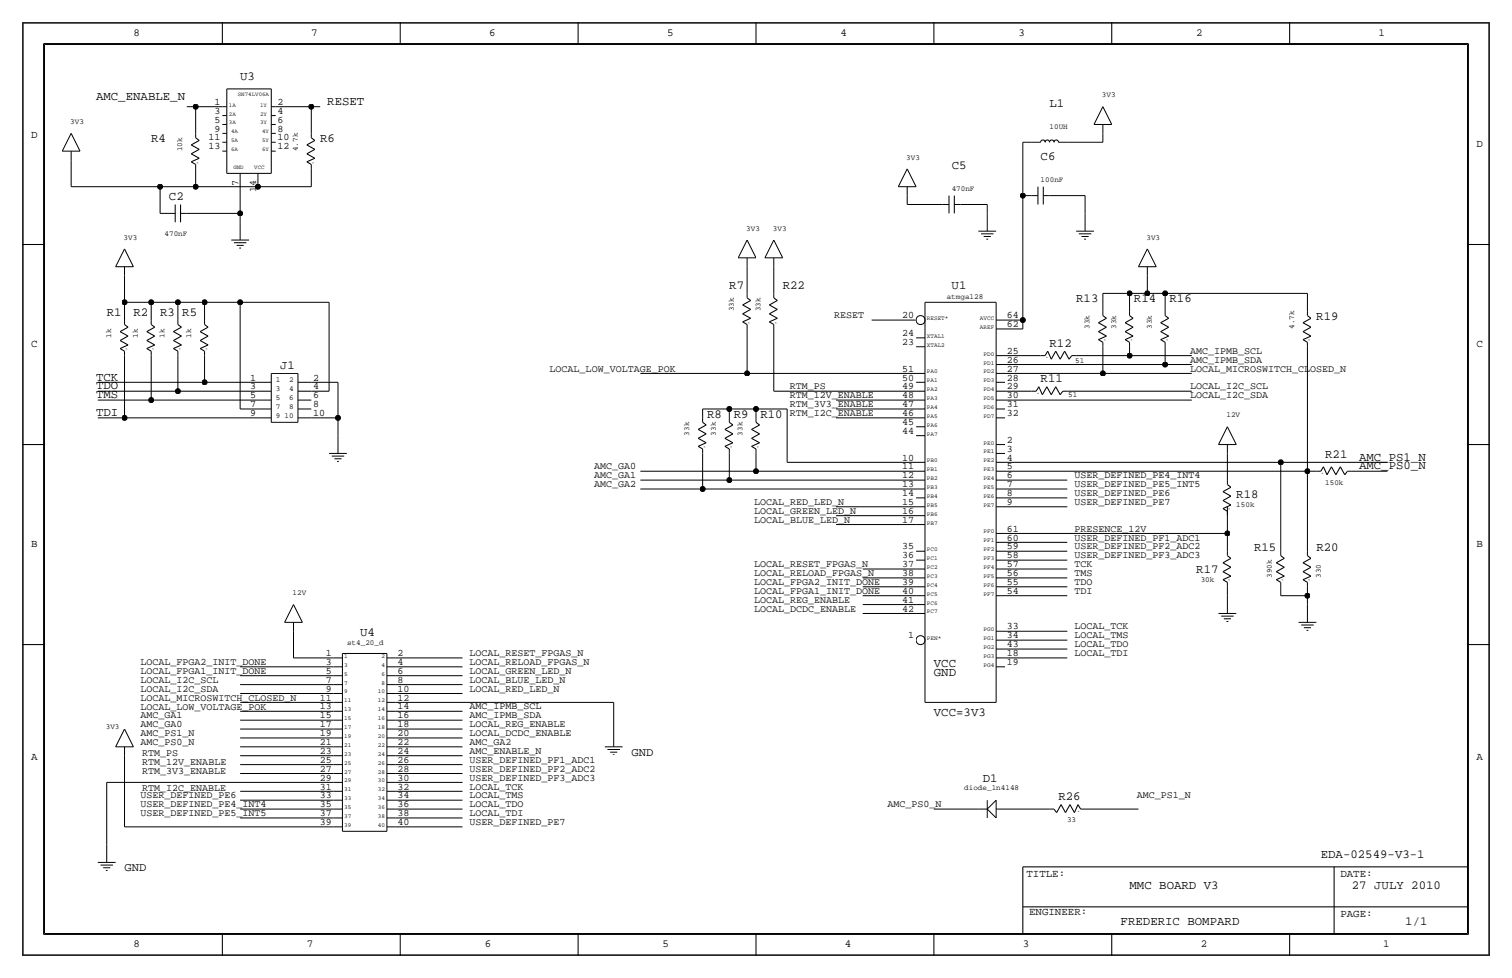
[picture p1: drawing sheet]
<svg xmlns="http://www.w3.org/2000/svg" width="432mm" height="279mm" viewBox="0 0 432 279" stroke-linecap="round" stroke-linejoin="round" font-family="sans-serif">
<g fill="none" stroke="#000" stroke-width=".29">
<path d="M6.6 6.6h418.6zM6.6 6.6v266.2zM12.4 12.4v254.6zM12.4 12.4h407zM419.4 12.4v254.6zM425.2 6.6v266.2zM20.3 38.1l-2.5 5.1zM20.3 38.1l2.6 5.1zM53.3 30.5h2.6zM55.9 38.1v1.3zM55.9 30.5v7.6zM55.9 30.5h7.6z"/>
<path d="M63.5 30.5h1.3zM63.5 33h1.3zM63.5 35.6h1.3zM63.5 38.1h1.3zM64.8 25.4h12.7zM64.8 25.4v24.1zM77.5 25.4v24.1zM77.5 30.5h1.2zM77.5 33h1.2zM77.5 38.1h1.2zM77.5 35.6h1.2zM78.7 30.5h10.2z"/>
<path d="M88.9 38.1v1.3zM88.9 30.5h2.5zM88.9 30.5v7.6zM312.4 35.6h5.1zM315 35.6v2.5zM315 30.5l-2.6 5.1zM315 30.5l2.5 5.1zM315 38.1v2.5zM17.8 43.2h5.1zM20.3 43.2v2.5zM20.3 45.7v7.6zM20.3 53.3h25.4z"/>
<path d="M45.7 53.3h10.2zM45.7 53.3v7.7zM55.9 47v1.3zM55.9 48.3v5zM55.9 53.3h17.8zM63.5 40.6h1.3zM63.5 43.2h1.3zM64.8 49.5h12.7zM68.6 50.8v10.2zM68.6 49.5v1.3zM73.7 53.3h15.2zM73.7 49.5v1.3z"/>
<path d="M73.7 50.8v2.5zM77.5 43.2h1.2zM77.5 40.6h1.2zM88.9 47v1.3zM88.9 48.3v5zM256.5 53.3h5.1zM259.1 53.3v2.6zM259.1 48.3l-2.6 5zM259.1 48.3l2.5 5zM259.1 55.9v2.5zM259.1 58.4h10.1zM269.2 58.4h1.8z"/>
<path d="M272.5 58.4h1.8zM274.3 58.4h7.6zM281.9 58.4v2.6zM292.1 40.6h2.5zM292.1 40.6v15.3zM292.1 55.9v35.5zM292.1 55.9h2.5zM294.6 40.6h2.6zM294.6 55.9h1.8zM297.2 40.6a.66 .66 0 0 1 .6-.6 .66 .66 0 0 1 .7 .6M297.9 55.9h1.8zM298.5 40.6a.66 .66 0 0 1 .6-.6 .66 .66 0 0 1 .7 .6"/>
<path d="M299.7 55.9h10.2zM299.7 40.6a.66 .66 0 0 1 .7-.6 .66 .66 0 0 1 .6 .6M301 40.6a.66 .66 0 0 1 .7-.6 .66 .66 0 0 1 .6 .6M302.3 40.6h2.5zM304.8 40.6h10.2zM309.9 55.9v5.1zM33 76.2h5.1zM35.6 71.1l2.5 5.1zM35.6 76.2v2.5zM35.6 71.1l-2.6 5.1zM35.6 78.7v7.7zM45.7 61h2.6z"/>
<path d="M48.3 61h1.7zM51.6 61h1.7zM53.3 61h15.3zM66 68.6h5.1zM66.8 69.3h3.6zM67.6 70.1h2zM68.3 70.9h.5zM68.6 61v2.5zM68.6 63.5v5.1zM210.8 73.7h5.1zM213.4 68.6l2.5 5.1zM213.4 73.7v2.5z"/>
<path d="M213.4 68.6l-2.6 5.1zM213.4 76.2v7.6zM218.4 73.7h5.1zM221 68.6l2.5 5.1zM221 73.7v2.5zM221 68.6l-2.6 5.1zM221 76.2v7.6zM279.4 66h5.1zM280.2 66.8h3.5zM280.9 67.6h2.1zM281.7 68.3h.5zM281.9 61v5z"/>
<path d="M307.3 66h5.1zM308.1 66.8h3.6zM308.9 67.6h2zM309.6 68.3h.5zM309.9 61v5zM325.1 76.2h5.1zM327.7 76.2v2.5zM327.7 71.1l-2.6 5.1zM327.7 71.1l2.5 5.1zM327.7 78.7v5.1zM35.6 91.4v1.3zM35.6 86.4h7.6z"/>
<path d="M35.6 86.4v5zM43.2 91.4v1.3zM43.2 86.4h7.6zM43.2 86.4v5zM50.8 91.4v1.3zM50.8 86.4h7.6zM50.8 86.4v5zM58.4 91.4v1.3zM58.4 86.4h10.2zM58.4 86.4v5zM68.6 86.4h25.4zM68.6 86.4v30.4z"/>
<path d="M94 86.4v25.4zM213.4 94v12.7zM213.4 83.8v1.3zM213.4 92.7v1.3zM221 83.8v1.3zM221 92.7v1.3zM221 94v17.8zM248.9 91.4h12.7zM261.6 99.1h2.6zM261.6 96.5h2.6zM264.2 86.4v114.3zM264.2 86.4h20.3z"/>
<path d="M284.5 91.4h2.5zM284.5 94h2.5zM284.5 86.4v114.3zM287 94h5.1zM287 91.4h5.1zM292.1 91.4v2.6zM315 99.1v7.6zM315 83.8v5.1zM315 88.9v1.3zM315 97.8v1.3zM315 83.8h7.6zM322.6 88.9v1.3z"/>
<path d="M322.6 97.8v1.3zM322.6 83.8h5.1zM322.6 99.1v2.5zM322.6 83.8v5.1zM327.7 83.8h5zM332.7 88.9v1.3zM332.7 97.8v1.3zM332.7 99.1v5zM332.7 83.8v5.1zM332.7 83.8h40.7zM373.4 99.1v35.5zM373.4 83.8v5.1z"/>
<path d="M373.4 88.9v1.3zM373.4 97.8v1.3zM27.9 111.8h22.9zM27.9 114.3h15.3zM27.9 119.4h7.7zM27.9 109.2h30.5zM35.6 100.3v1.3zM35.6 101.6v17.8zM35.6 119.4h38.1zM43.2 100.3v1.3zM43.2 101.6v12.7zM43.2 114.3h30.5z"/>
<path d="M50.8 100.3v1.3zM50.8 101.6v10.2zM50.8 111.8h22.9zM58.4 100.3v1.3zM58.4 101.6v7.6zM58.4 109.2h15.3zM68.6 116.8h5.1zM73.7 109.2h3.8zM73.7 111.8h3.8zM73.7 119.4h3.8zM73.7 116.8h3.8zM73.7 114.3h3.8z"/>
<path d="M77.5 106.7v14zM77.5 106.7h7.6zM85.1 119.4h3.8zM85.1 106.7v14zM85.1 114.3h3.8zM85.1 116.8h3.8zM85.1 111.8h3.8zM85.1 109.2h3.8zM88.9 109.2h7.6zM88.9 111.8h5.1zM88.9 119.4h7.6zM96.5 119.4v5.1z"/>
<path d="M96.5 109.2v10.2zM182.9 106.7h30.5zM200.7 116.8h7.6zM200.7 116.8v2.6zM200.7 119.4v1.3zM208.3 119.4v1.3zM208.3 116.8h7.6zM208.3 116.8v2.6zM213.4 106.7h48.2zM215.9 116.8v2.6zM215.9 116.8h8.9zM215.9 119.4v1.3z"/>
<path d="M221 111.8h40.6zM224.8 116.8v15.3zM238.8 114.3h22.8zM238.8 116.8h22.8zM238.8 119.4h22.8zM261.6 106.7h2.6zM261.6 109.2h2.6zM261.6 111.8h2.6zM261.6 114.3h2.6zM261.6 119.4h2.6zM261.6 116.8h2.6zM284.5 101.6h2.5z"/>
<path d="M284.5 106.7h2.5zM284.5 104.1h2.5zM284.5 111.8h2.5zM284.5 109.2h2.5zM284.5 114.3h2.5zM284.5 119.4h2.5zM284.5 116.8h2.5zM287 114.3h53.4zM287 104.1h45.7zM287 101.6h10.2zM287 106.7h28zM287 111.8h7.6z"/>
<path d="M294.6 111.8h1.3zM297.2 101.6h1.3zM303.5 111.8h1.3zM304.8 111.8h35.6zM306.1 101.6h1.2zM307.3 101.6h15.3zM315 106.7h25.4zM322.6 101.6h17.8zM332.7 104.1h7.7zM77.5 120.7h7.6zM94 129.5h5.1zM94.7 130.3h3.6z"/>
<path d="M95.5 131.1h2zM96.3 131.8h.5zM96.5 124.5v5zM182.9 139.7h17.8zM182.9 134.6h33zM182.9 137.2h25.4zM200.7 139.7h60.9zM200.7 129.5v10.2zM200.7 128.3v1.2zM208.3 137.2h53.3zM208.3 128.3v1.2zM208.3 129.5v7.7z"/>
<path d="M215.9 134.6h45.7zM215.9 129.5v5.1zM215.9 128.3v1.2zM224.8 132.1h36.8zM261.6 124.5h2.6zM261.6 121.9h2.6zM261.6 132.1h2.6zM261.6 137.2h2.6zM261.6 134.6h2.6zM261.6 139.7h2.6zM284.5 129.5h2.5zM284.5 127h2.5z"/>
<path d="M284.5 132.1h2.5zM284.5 137.2h2.5zM284.5 134.6h2.5zM284.5 139.7h2.5zM287 139.7h17.8zM287 137.2h17.8zM287 134.6h86.4zM287 132.1h78.8zM348 127h5.1zM350.5 129.5v7.7zM350.5 137.2v1.2zM350.5 127v2.5z"/>
<path d="M350.5 121.9l-2.5 5.1zM350.5 121.9l2.6 5.1zM365.8 132.1h30.4zM365.8 132.1v25.4zM373.4 134.6v22.9zM373.4 134.6h2.5zM375.9 134.6h1.3zM384.8 134.6h1.3zM386.1 134.6h10.1zM238.8 147.3h22.8zM238.8 144.8h22.8zM238.8 149.9h22.8z"/>
<path d="M261.6 142.2h2.6zM261.6 144.8h2.6zM261.6 149.9h2.6zM261.6 147.3h2.6zM261.6 157.5h2.6zM284.5 142.2h2.5zM284.5 144.8h2.5zM284.5 152.4h2.5zM284.5 154.9h2.5zM284.5 157.5h2.5zM287 157.5h17.8zM287 144.8h17.8z"/>
<path d="M287 152.4h63.5zM287 154.9h17.8zM287 142.2h17.8zM350.5 147.3v5.1zM350.5 152.4v5.1zM350.5 144.8v2.5zM350.5 146.1v1.2zM350.5 157.5v1.3zM365.8 157.5v1.3zM373.4 157.5v1.3zM81.3 177.8h5.1zM83.8 177.8v2.5z"/>
<path d="M83.8 172.7l-2.5 5.1zM83.8 172.7l2.6 5.1zM246.4 175.3h15.2zM246.4 162.6h15.2zM246.4 165.1h15.2zM246.4 167.6h15.2zM246.4 172.7h15.2zM246.4 170.2h15.2zM261.6 160h2.6zM261.6 165.1h2.6zM261.6 162.6h2.6zM261.6 170.2h2.6z"/>
<path d="M261.6 167.6h2.6zM261.6 175.3h2.6zM261.6 172.7h2.6zM284.5 160h2.5zM284.5 162.6h2.5zM284.5 165.1h2.5zM284.5 167.6h2.5zM284.5 170.2h2.5zM287 160h17.8zM287 162.6h17.8zM287 165.1h17.8zM287 167.6h17.8z"/>
<path d="M287 170.2h17.8zM348 175.3h5.1zM348.7 176h3.6zM349.5 176.8h2zM350.3 177.5h.5zM350.5 167.6v2.6zM350.5 166.4v1.2zM350.5 170.2v5.1zM365.8 166.4v1.2zM365.8 170.2h7.6zM365.8 167.6v2.6zM370.8 177.8h5.1z"/>
<path d="M371.6 178.6h3.6zM372.4 179.3h2zM373.4 172.7v5.1zM373.4 170.2v2.5zM373.4 167.6v2.6zM373.4 166.4v1.2zM68.6 190.5h26.6zM68.6 198.1h26.6zM68.6 195.6h26.6zM68.6 193h26.6zM83.8 180.3v7.7zM83.8 188h11.5z"/>
<path d="M95.2 198.1h2.6zM95.2 195.6h2.6zM95.2 193h2.6zM95.2 190.5h2.6zM95.2 188h2.6zM97.8 186.7h12.7zM97.8 186.7v50.8zM110.5 186.7v50.8zM110.5 198.1h2.5zM110.5 195.6h2.5zM110.5 193h2.5zM110.5 190.5h2.5z"/>
<path d="M110.5 188h2.5zM113 195.6h19.1zM113 193h19.1zM113 188h19.1zM113 190.5h19.1zM113 198.1h19.1zM284.5 180.3h2.5zM284.5 182.9h2.5zM284.5 185.4h2.5zM284.5 188h2.5zM284.5 190.5h2.5zM287 180.3h17.8z"/>
<path d="M287 182.9h17.8zM287 185.4h17.8zM287 188h17.8zM373.1 180.1h.5zM33 213.4h5.1zM35.6 208.3l2.5 5.1zM35.6 213.4v2.5zM35.6 208.3l-2.6 5.1zM35.6 215.9v20.3zM68.6 208.3h26.6zM68.6 210.8h26.6zM68.6 213.4h26.6z"/>
<path d="M68.6 215.9h26.6zM68.6 218.4h26.6zM68.6 205.7h26.6zM68.6 200.7h26.6zM68.6 203.2h26.6zM95.2 218.4h2.6zM95.2 215.9h2.6zM95.2 213.4h2.6zM95.2 210.8h2.6zM95.2 208.3h2.6zM95.2 205.7h2.6zM95.2 203.2h2.6z"/>
<path d="M95.2 200.7h2.6zM110.5 218.4h2.5zM110.5 215.9h2.5zM110.5 213.4h2.5zM110.5 210.8h2.5zM110.5 208.3h2.5zM110.5 205.7h2.5zM110.5 203.2h2.5zM110.5 200.7h2.5zM113 215.9h19.1zM113 213.4h19.1zM113 208.3h19.1z"/>
<path d="M113 205.7h19.1zM113 203.2h19.1zM113 210.8h19.1zM113 218.4h19.1zM113 200.7h62.3zM172.7 213.4h5.1zM173.5 214.1h3.5zM174.2 214.9h2.1zM175 215.6h.5zM175.3 208.3v5.1zM175.3 200.7v7.6zM264.2 200.7h20.3z"/>
<path d="M30.5 223.5v17.8zM30.5 223.5h64.8zM35.6 236.2h59.6zM68.6 231.1h26.6zM68.6 233.7h26.6zM68.6 228.6h26.6zM68.6 221h26.6zM68.6 226.1h26.6zM95.2 236.2h2.6zM95.2 233.7h2.6zM95.2 231.1h2.6zM95.2 228.6h2.6z"/>
<path d="M95.2 226.1h2.6zM95.2 223.5h2.6zM95.2 221h2.6zM97.8 237.5h12.7zM110.5 236.2h2.5zM110.5 233.7h2.5zM110.5 231.1h2.5zM110.5 228.6h2.5zM110.5 226.1h2.5zM110.5 223.5h2.5zM110.5 221h2.5zM113 236.2h19.1z"/>
<path d="M113 233.7h19.1zM113 231.1h19.1zM113 228.6h19.1zM113 223.5h19.1zM113 226.1h19.1zM113 221h19.1zM266.7 231.1h12.7zM279.4 231.1h2.5zM281.9 228.6v5.1zM281.9 231.1l2.6 2.6zM284.5 231.1h2.5zM284.5 228.6l-2.6 2.5z"/>
<path d="M284.5 228.6v5.1zM287 231.1h12.7zM299.7 231.1h1.3zM308.6 231.1h1.3zM309.9 231.1h15.2zM27.9 246.4h5.1zM28.7 247.1h3.6zM29.5 247.9h2zM30.2 248.7h.5zM30.5 241.3v5.1zM6.6 272.8h418.6zM12.4 267h407z"/>
<circle cx="262.9" cy="91.5" r="1.28"/>
<circle cx="262.9" cy="182.9" r="1.28"/>
</g>
<g fill="#000" stroke="#000" stroke-width=".29">
<circle cx="55.9" cy="30.5" r=".72"/>
<circle cx="88.9" cy="30.5" r=".72"/>
<circle cx="45.7" cy="53.3" r=".72"/>
<circle cx="55.9" cy="53.3" r=".72"/>
<circle cx="73.7" cy="53.3" r=".72"/>
<circle cx="292.1" cy="55.9" r=".72"/>
<circle cx="68.6" cy="61" r=".72"/>
<circle cx="35.6" cy="86.4" r=".72"/>
<circle cx="43.2" cy="86.4" r=".72"/>
<circle cx="50.8" cy="86.4" r=".72"/>
<circle cx="58.4" cy="86.4" r=".72"/>
<circle cx="68.6" cy="86.4" r=".72"/>
<circle cx="292.1" cy="91.4" r=".72"/>
<circle cx="322.6" cy="83.8" r=".72"/>
<circle cx="327.7" cy="83.8" r=".72"/>
<circle cx="332.7" cy="83.8" r=".72"/>
<circle cx="35.6" cy="119.4" r=".72"/>
<circle cx="43.2" cy="114.3" r=".72"/>
<circle cx="50.8" cy="111.8" r=".72"/>
<circle cx="58.4" cy="109.2" r=".72"/>
<circle cx="96.5" cy="119.4" r=".72"/>
<circle cx="208.3" cy="116.8" r=".72"/>
<circle cx="213.4" cy="106.7" r=".72"/>
<circle cx="215.9" cy="116.8" r=".72"/>
<circle cx="315" cy="106.7" r=".72"/>
<circle cx="322.6" cy="101.6" r=".72"/>
<circle cx="332.7" cy="104.1" r=".72"/>
<circle cx="200.7" cy="139.7" r=".72"/>
<circle cx="208.3" cy="137.2" r=".72"/>
<circle cx="215.9" cy="134.6" r=".72"/>
<circle cx="365.8" cy="132.1" r=".72"/>
<circle cx="373.4" cy="134.6" r=".72"/>
<circle cx="350.5" cy="152.4" r=".72"/>
<circle cx="373.4" cy="170.2" r=".72"/>
</g>
<g fill="none" stroke="#000" stroke-width=".3">
<path d="M6.3 6.3h419.1zM6.3 6.3v266.7zM12.7 12.7h406.4zM12.7 12.7v254zM63.5 6.3v6.4zM114.3 6.3v6.4zM165.1 6.3v6.4zM215.9 6.3v6.4zM266.7 6.3v6.4zM317.5 6.3v6.4zM368.3 6.3v6.4zM419.1 12.7v254z"/>
<path d="M425.4 6.3v266.7zM55.9 39.4l1 .7zM88.9 39.4l1 .7zM50 58.4v5.1zM51.6 58.4v5.1zM54.6 46.2l1.3 .8zM54.6 46.2l2.3-1zM54.6 43.9l2.3 1.3zM54.6 43.9l2.3-1.2zM54.6 41.4l2.3-1.3zM54.6 41.4l2.3 1.3zM87.6 46.2l1.3 .8z"/>
<path d="M87.6 46.2l2.3-1zM87.6 43.9l2.3 1.3zM87.6 43.9l2.3-1.2zM87.6 41.4l2.3-1.3zM87.6 41.4l2.3 1.3zM271 55.9v5.1zM272.5 55.9v5.1zM296.4 53.3v5.1zM297.9 53.3v5.1zM6.3 69.8h6.4zM419.1 69.8h6.3zM34.3 99.6l1.3 .7z"/>
<path d="M34.3 99.6l2.3-1zM34.3 97.3l2.3 1.3zM34.3 97.3l2.3-1.3zM34.3 94.7l2.3-1.2zM34.3 94.7l2.3 1.3zM35.6 92.7l1 .8zM41.9 99.6l1.3 .7zM41.9 99.6l2.3-1zM41.9 97.3l2.3 1.3zM41.9 97.3l2.3-1.3zM41.9 94.7l2.3-1.2zM41.9 94.7l2.3 1.3z"/>
<path d="M43.2 92.7l1 .8zM49.5 99.6l1.3 .7zM49.5 99.6l2.3-1zM49.5 97.3l2.3 1.3zM49.5 97.3l2.3-1.3zM49.5 94.7l2.3-1.2zM49.5 94.7l2.3 1.3zM50.8 92.7l1 .8zM57.1 99.6l1.3 .7zM57.1 99.6l2.3-1zM57.1 97.3l2.3 1.3zM57.1 97.3l2.3-1.3z"/>
<path d="M57.1 94.7l2.3-1.2zM57.1 94.7l2.3 1.3zM58.4 92.7l1 .8zM212.1 91.9l1.3 .8zM212.1 91.9l2.3-1zM212.1 89.7l2.3 1.2zM212.1 89.7l2.3-1.3zM212.1 87.1l2.3-1.2zM212.1 87.1l2.3 1.3zM213.4 85.1l1 .8zM219.7 91.9l1.3 .8zM219.7 91.9l2.3-1z"/>
<path d="M219.7 89.7l2.3 1.2zM219.7 89.7l2.3-1.3zM219.7 87.1l2.3-1.2zM219.7 87.1l2.3 1.3zM221 85.1l1 .8zM313.7 97l1.3 .8zM313.7 97l2.3-1zM313.7 94.7l2.3 1.3zM313.7 94.7l2.3-1.2zM313.7 92.2l2.3-1.3zM313.7 92.2l2.3 1.3zM315 90.2l1 .7z"/>
<path d="M321.3 97l1.3 .8zM321.3 97l2.3-1zM321.3 94.7l2.3 1.3zM321.3 94.7l2.3-1.2zM321.3 92.2l2.3-1.3zM321.3 92.2l2.3 1.3zM322.6 90.2l1 .7zM331.5 97l1.2 .8zM331.5 97l2.3-1zM331.5 94.7l2.3 1.3zM331.5 94.7l2.3-1.2zM331.5 92.2l2.3-1.3z"/>
<path d="M331.5 92.2l2.3 1.3zM332.7 90.2l1.1 .7zM372.1 97l1.3 .8zM372.1 97l2.3-1zM372.1 94.7l2.3 1.3zM372.1 94.7l2.3-1.2zM372.1 92.2l2.3-1.3zM372.1 92.2l2.3 1.3zM373.4 90.2l1 .7zM296.7 110.5l-.8 1.3zM296.7 110.5l1 2.3zM299 110.5l-1.3 2.3z"/>
<path d="M299 110.5l1.2 2.3zM299.2 100.3l-.7 1.3zM299.2 100.3l1 2.3zM301.5 110.5l1.3 2.3zM301.5 110.5l-1.3 2.3zM301.5 100.3l-1.3 2.3zM301.5 100.3l1.3 2.3zM303.5 111.8l-.7 1zM304 100.3l1.3 2.3zM304 100.3l-1.2 2.3zM306.1 101.6l-.8 1zM6.3 127h6.4z"/>
<path d="M199.4 127.5l1.3 .8zM199.4 127.5l2.3-1zM199.4 125.2l2.3 1.3zM199.4 125.2l2.3-1.2zM199.4 122.7l2.3-1.3zM199.4 122.7l2.3 1.3zM200.7 120.7l1 .7zM207 127.5l1.3 .8zM207 127.5l2.3-1zM207 125.2l2.3 1.3zM207 125.2l2.3-1.2zM207 122.7l2.3-1.3z"/>
<path d="M207 122.7l2.3 1.3zM208.3 120.7l1 .7zM214.6 127.5l1.3 .8zM214.6 127.5l2.3-1zM214.6 125.2l2.3 1.3zM214.6 125.2l2.3-1.2zM214.6 122.7l2.3-1.3zM214.6 122.7l2.3 1.3zM215.9 120.7l1 .7zM350.5 138.4l1 .8zM378 133.4l-.8 1.2zM378 133.4l1 2.2z"/>
<path d="M380.2 133.4l-1.2 2.2zM380.2 133.4l1.3 2.2zM382.8 133.4l1.2 2.2zM382.8 133.4l-1.3 2.2zM384.8 134.6l-.8 1zM419.1 127h6.3zM349.2 145.3l1.3 .8zM349.2 145.3l2.3-1zM349.2 143l2.3 1.3zM349.2 143l2.3-1.3zM349.2 140.5l2.3-1.3zM349.2 140.5l2.3 1.2z"/>
<path d="M350.5 158.8l1 .7zM365.8 158.8l1 .7zM373.4 158.8l1 .7zM349.2 165.6l1.3 .8zM349.2 165.6l2.3-1zM349.2 163.3l2.3 1.3zM349.2 163.3l2.3-1.2zM349.2 160.8l2.3-1.3zM349.2 160.8l2.3 1.3zM364.5 165.6l1.3 .8zM364.5 165.6l2.3-1zM364.5 163.3l2.3 1.3z"/>
<path d="M364.5 163.3l2.3-1.2zM364.5 160.8l2.3-1.3zM364.5 160.8l2.3 1.3zM372.1 165.6l1.3 .8zM372.1 165.6l2.3-1zM372.1 163.3l2.3 1.3zM372.1 163.3l2.3-1.2zM372.1 160.8l2.3-1.3zM372.1 160.8l2.3 1.3zM6.3 184.1h6.4zM419.1 184.1h6.3zM301 231.1l.8 1.1z"/>
<path d="M303 229.9l-1.2 2.3zM303 229.9l1.3 2.3zM305.6 229.9l1.2 2.3zM305.6 229.9l-1.3 2.3zM307.8 229.9l-1 2.3zM307.8 229.9l.8 1.2zM292.1 259.1h127zM292.1 247.6h127zM292.1 247.6v19.1zM381 247.6v19.1zM6.4 273h419zM12.7 266.7h406.4z"/>
<path d="M63.5 266.7v6.3zM114.3 266.7v6.3zM165.1 266.7v6.3zM215.9 266.7v6.3zM266.7 266.7v6.3zM317.5 266.7v6.3zM368.3 266.7v6.3z"/>
</g>
<g font-size="3.5">
<text x="68.6" y="22.9">U3</text>
<text x="27.4" y="28.7">AMC_ENABLE_N</text>
<text x="93.5" y="30">RESET</text>
<text x="299.7" y="30.5">L1</text>
<text x="43.2" y="40.6">R4</text>
<text x="91.4" y="40.6">R6</text>
<text x="297.2" y="45.7">C6</text>
<text x="271.8" y="48.3">C5</text>
<text x="48.3" y="57.2">C2</text>
<text x="208.3" y="82.6">R7</text>
<text x="223.5" y="82.6">R22</text>
<text x="271.8" y="82.6">U1</text>
<text x="307.3" y="86.4">R13</text>
<text x="323.8" y="86.4">R14</text>
<text x="334" y="86.4">R16</text>
<text x="30.5" y="90.2">R1</text>
<text x="38.1" y="90.2">R2</text>
<text x="45.7" y="90.2">R3</text>
<text x="52.1" y="90.2">R5</text>
<text x="375.9" y="91.4">R19</text>
<text x="299.7" y="99.1">R12</text>
<text x="80" y="105.4">J1</text>
<text x="27.4" y="113.8">TMS</text>
<text x="27.4" y="111.3">TDO</text>
<text x="27.4" y="108.7">TCK</text>
<text x="297.2" y="109.2">R11</text>
<text x="27.4" y="118.9">TDI</text>
<text x="201.9" y="119.4">R8</text>
<text x="209.6" y="119.4">R9</text>
<text x="217.2" y="119.4">R10</text>
<text x="378.5" y="130.8">R21</text>
<text x="388.1" y="131.6">AMC_PS1_N</text>
<text x="388.1" y="134.1">AMC_PS0_N</text>
<text x="353.1" y="142.2">R18</text>
<text x="358.1" y="157.5">R15</text>
<text x="375.9" y="157.5">R20</text>
<text x="341.6" y="163.8">R17</text>
<text x="102.9" y="181.6">U4</text>
<text x="266.7" y="190.5">VCC</text>
<text x="266.7" y="193">GND</text>
<text x="266.7" y="204.5">VCC=3V3</text>
<text x="180.3" y="215.9">GND</text>
<text x="280.7" y="223.5">D1</text>
<text x="302.3" y="228.6">R26</text>
<text x="377.2" y="245.1">EDA-02549-V3-1</text>
<text x="35.6" y="248.9">GND</text>
<text x="322.6" y="254">MMC BOARD V3</text>
<text x="386.1" y="254">27 JULY 2010</text>
<text x="320" y="264.2">FREDERIC BOMPARD</text>
<text x="401.3" y="264.2">1/1</text>
</g>
<g font-size="3.1">
<text x="38.1" y="10.2">8</text>
<text x="88.9" y="10.2">7</text>
<text x="139.7" y="10.2">6</text>
<text x="190.5" y="10.2">5</text>
<text x="240" y="10.2">4</text>
<text x="290.8" y="10.2">3</text>
<text x="341.6" y="10.2">2</text>
<text x="393.7" y="10.2">1</text>
<text x="8.9" y="39.4">D</text>
<text x="421.6" y="41.9">D</text>
<text x="8.9" y="99.1">C</text>
<text x="421.6" y="99.1">C</text>
<text x="8.9" y="156.2">B</text>
<text x="421.6" y="156.2">B</text>
<text x="8.9" y="217.2">A</text>
<text x="421.6" y="217.2">A</text>
<text x="293.1" y="250.4">TITLE:</text>
<text x="382.8" y="250.4">DATE:</text>
<text x="293.9" y="261.4">ENGINEER:</text>
<text x="382.8" y="261.9">PAGE:</text>
<text x="38.1" y="270.5">8</text>
<text x="87.6" y="270.5">7</text>
<text x="138.4" y="270.5">6</text>
<text x="189.2" y="270.5">5</text>
<text x="241.3" y="270.5">4</text>
<text x="292.1" y="270.5">3</text>
<text x="342.9" y="270.5">2</text>
<text x="395" y="270.5">1</text>
</g>
<g font-size="2.9">
<text x="61.3" y="30">1</text>
<text x="79.2" y="30">2</text>
<text x="61.3" y="32.5">3</text>
<text x="61.3" y="35.1">5</text>
<text x="79.2" y="35.1">6</text>
<text x="79.2" y="32.5">4</text>
<text x="59.6" y="40.1">11</text>
<text x="61.3" y="37.6">9</text>
<text x="79.2" y="37.6">8</text>
<text x="79.2" y="40.1">10</text>
<text x="59.6" y="42.7">13</text>
<text x="79.2" y="42.7">12</text>
<text x="68.1" y="53" transform="rotate(-90 68.1 53)">7</text>
<text x="73.2" y="54.7" transform="rotate(-90 73.2 54.7)">14</text>
<text x="238.3" y="90.9">RESET</text>
<text x="257.7" y="90.9">20</text>
<text x="287.5" y="90.9">64</text>
<text x="287.5" y="93.5">62</text>
<text x="257.7" y="98.6">23</text>
<text x="257.7" y="96">24</text>
<text x="287.5" y="101.1">25</text>
<text x="339.9" y="101.1">AMC_IPMB_SCL</text>
<text x="157" y="106.2">LOCAL_LOW_VOLTAGE_POK</text>
<text x="257.7" y="106.2">51</text>
<text x="287.5" y="106.2">27</text>
<text x="287.5" y="103.6">26</text>
<text x="339.9" y="106.2">LOCAL_MICROSWITCH_CLOSED_N</text>
<text x="339.9" y="103.6">AMC_IPMB_SDA</text>
<text x="71.4" y="113.8">5</text>
<text x="71.4" y="111.3">3</text>
<text x="71.4" y="108.7">1</text>
<text x="89.4" y="111.3">4</text>
<text x="89.4" y="113.8">6</text>
<text x="89.4" y="108.7">2</text>
<text x="225.5" y="113.8">RTM_12V_ENABLE</text>
<text x="225.5" y="111.3">RTM_PS</text>
<text x="257.7" y="113.8">48</text>
<text x="257.7" y="111.3">49</text>
<text x="257.7" y="108.7">50</text>
<text x="287.5" y="113.8">30</text>
<text x="287.5" y="111.3">29</text>
<text x="287.5" y="108.7">28</text>
<text x="339.9" y="113.8">LOCAL_I2C_SDA</text>
<text x="339.9" y="111.3">LOCAL_I2C_SCL</text>
<text x="71.4" y="118.9">9</text>
<text x="71.4" y="116.3">7</text>
<text x="89.4" y="118.9">10</text>
<text x="89.4" y="116.3">8</text>
<text x="225.5" y="118.9">RTM_I2C_ENABLE</text>
<text x="225.5" y="116.3">RTM_3V3_ENABLE</text>
<text x="257.7" y="118.9">46</text>
<text x="257.7" y="116.3">47</text>
<text x="287.5" y="116.3">31</text>
<text x="287.5" y="118.9">32</text>
<text x="257.7" y="121.4">45</text>
<text x="257.7" y="124">44</text>
<text x="257.7" y="131.6">10</text>
<text x="287.5" y="131.6">4</text>
<text x="287.5" y="129">3</text>
<text x="287.5" y="126.5">2</text>
<text x="169.7" y="134.1">AMC_GA0</text>
<text x="169.7" y="136.7">AMC_GA1</text>
<text x="257.7" y="136.7">12</text>
<text x="257.7" y="134.1">11</text>
<text x="287.5" y="136.7">6</text>
<text x="287.5" y="134.1">5</text>
<text x="306.8" y="136.6">USER_DEFINED_PE4_INT4</text>
<text x="169.7" y="139.2">AMC_GA2</text>
<text x="257.7" y="141.7">14</text>
<text x="257.7" y="139.2">13</text>
<text x="287.5" y="141.7">8</text>
<text x="287.5" y="139.2">7</text>
<text x="306.8" y="141.7">USER_DEFINED_PE6</text>
<text x="306.8" y="139.2">USER_DEFINED_PE5_INT5</text>
<text x="215.4" y="149.4">LOCAL_BLUE_LED_N</text>
<text x="215.4" y="144.3">LOCAL_RED_LED_N</text>
<text x="215.4" y="146.8">LOCAL_GREEN_LED_N</text>
<text x="257.7" y="149.4">17</text>
<text x="257.7" y="146.8">16</text>
<text x="257.7" y="144.3">15</text>
<text x="287.5" y="144.3">9</text>
<text x="306.8" y="144.3">USER_DEFINED_PE7</text>
<text x="287.5" y="154.4">60</text>
<text x="287.5" y="151.9">61</text>
<text x="306.8" y="154.4">USER_DEFINED_PF1_ADC1</text>
<text x="306.8" y="151.9">PRESENCE_12V</text>
<text x="257.7" y="159.5">36</text>
<text x="257.7" y="157">35</text>
<text x="287.5" y="159.5">58</text>
<text x="287.5" y="157">59</text>
<text x="306.8" y="157">USER_DEFINED_PF2_ADC2</text>
<text x="306.8" y="159.5">USER_DEFINED_PF3_ADC3</text>
<text x="215.4" y="167.1">LOCAL_FPGA2_INIT_DONE</text>
<text x="215.4" y="164.6">LOCAL_RELOAD_FPGAS_N</text>
<text x="215.4" y="162.1">LOCAL_RESET_FPGAS_N</text>
<text x="257.7" y="167.1">39</text>
<text x="257.7" y="164.6">38</text>
<text x="257.7" y="162.1">37</text>
<text x="287.5" y="167.1">55</text>
<text x="287.5" y="162.1">57</text>
<text x="287.5" y="164.6">56</text>
<text x="306.8" y="167.1">TDO</text>
<text x="306.8" y="164.6">TMS</text>
<text x="306.8" y="162.1">TCK</text>
<text x="215.4" y="172.2">LOCAL_REG_ENABLE</text>
<text x="215.4" y="169.7">LOCAL_FPGA1_INIT_DONE</text>
<text x="257.7" y="169.7">40</text>
<text x="257.7" y="172.2">41</text>
<text x="287.5" y="169.7">54</text>
<text x="306.8" y="169.7">TDI</text>
<text x="215.4" y="174.8">LOCAL_DCDC_ENABLE</text>
<text x="257.7" y="174.8">42</text>
<text x="287.5" y="179.8">33</text>
<text x="306.8" y="179.8">LOCAL_TCK</text>
<text x="259.4" y="182.4">1</text>
<text x="287.5" y="184.9">43</text>
<text x="287.5" y="182.4">34</text>
<text x="306.8" y="184.9">LOCAL_TDO</text>
<text x="306.8" y="182.4">LOCAL_TMS</text>
<text x="40.1" y="190">LOCAL_FPGA2_INIT_DONE</text>
<text x="93" y="190">3</text>
<text x="93" y="187.5">1</text>
<text x="113.5" y="187.5">2</text>
<text x="113.5" y="190">4</text>
<text x="134.1" y="187.5">LOCAL_RESET_FPGAS_N</text>
<text x="134.1" y="190">LOCAL_RELOAD_FPGAS_N</text>
<text x="287.5" y="190">19</text>
<text x="287.5" y="187.5">18</text>
<text x="306.8" y="187.5">LOCAL_TDI</text>
<text x="40.1" y="192.5">LOCAL_FPGA1_INIT_DONE</text>
<text x="40.1" y="195.1">LOCAL_I2C_SCL</text>
<text x="40.1" y="197.6">LOCAL_I2C_SDA</text>
<text x="93" y="197.6">9</text>
<text x="93" y="192.5">5</text>
<text x="93" y="195.1">7</text>
<text x="113.5" y="195.1">8</text>
<text x="113.5" y="192.5">6</text>
<text x="113.5" y="197.6">10</text>
<text x="134.1" y="192.5">LOCAL_GREEN_LED_N</text>
<text x="134.1" y="195.1">LOCAL_BLUE_LED_N</text>
<text x="134.1" y="197.6">LOCAL_RED_LED_N</text>
<text x="40.1" y="202.7">LOCAL_LOW_VOLTAGE_POK</text>
<text x="40.1" y="200.2">LOCAL_MICROSWITCH_CLOSED_N</text>
<text x="91.3" y="202.7">13</text>
<text x="91.3" y="200.2">11</text>
<text x="113.5" y="202.7">14</text>
<text x="113.5" y="200.2">12</text>
<text x="134.1" y="202.7">AMC_IPMB_SCL</text>
<text x="40.1" y="205.2">AMC_GA1</text>
<text x="40.1" y="207.8">AMC_GA0</text>
<text x="91.3" y="205.2">15</text>
<text x="91.3" y="207.8">17</text>
<text x="113.5" y="207.8">18</text>
<text x="113.5" y="205.2">16</text>
<text x="134.1" y="205.2">AMC_IPMB_SDA</text>
<text x="134.1" y="207.8">LOCAL_REG_ENABLE</text>
<text x="40.1" y="212.9">AMC_PS0_N</text>
<text x="40.1" y="210.3">AMC_PS1_N</text>
<text x="40.6" y="215.9">RTM_PS</text>
<text x="91.3" y="215.4">23</text>
<text x="91.3" y="212.9">21</text>
<text x="91.3" y="210.3">19</text>
<text x="113.5" y="212.9">22</text>
<text x="113.5" y="210.3">20</text>
<text x="113.5" y="215.4">24</text>
<text x="134.1" y="210.3">LOCAL_DCDC_ENABLE</text>
<text x="134.1" y="212.9">AMC_GA2</text>
<text x="134.1" y="215.4">AMC_ENABLE_N</text>
<text x="40.6" y="221">RTM_3V3_ENABLE</text>
<text x="40.6" y="218.4">RTM_12V_ENABLE</text>
<text x="91.3" y="220.5">27</text>
<text x="91.3" y="217.9">25</text>
<text x="113.5" y="217.9">26</text>
<text x="113.5" y="220.5">28</text>
<text x="134.1" y="217.9">USER_DEFINED_PF1_ADC1</text>
<text x="134.1" y="220.5">USER_DEFINED_PF2_ADC2</text>
<text x="40.6" y="226.1">RTM_I2C_ENABLE</text>
<text x="91.3" y="225.6">31</text>
<text x="91.3" y="223">29</text>
<text x="113.5" y="225.6">32</text>
<text x="113.5" y="223">30</text>
<text x="134.1" y="225.6">LOCAL_TCK</text>
<text x="134.1" y="223">USER_DEFINED_PF3_ADC3</text>
<text x="40.1" y="233.2">USER_DEFINED_PE5_INT5</text>
<text x="40.1" y="230.6">USER_DEFINED_PE4_INT4</text>
<text x="40.1" y="228.1">USER_DEFINED_PE6</text>
<text x="91.3" y="233.2">37</text>
<text x="91.3" y="230.6">35</text>
<text x="91.3" y="228.1">33</text>
<text x="113.5" y="233.2">38</text>
<text x="113.5" y="228.1">34</text>
<text x="113.5" y="230.6">36</text>
<text x="134.1" y="228.1">LOCAL_TMS</text>
<text x="134.1" y="230.6">LOCAL_TDO</text>
<text x="134.1" y="233.2">LOCAL_TDI</text>
<text x="253.5" y="230.6">AMC_PS0_N</text>
<text x="324.6" y="228.1">AMC_PS1_N</text>
<text x="91.3" y="235.7">39</text>
<text x="113.5" y="235.7">40</text>
<text x="134.1" y="235.7">USER_DEFINED_PE7</text>
</g>
<g font-size="2.2">
<text x="314.7" y="27.8">3V3</text>
<text x="20.1" y="35.4">3V3</text>
<text x="299.7" y="36.8">10UH</text>
<text x="52.1" y="43.2" transform="rotate(-90 52.1 43.2)">10k</text>
<text x="85.1" y="43.2" transform="rotate(-90 85.1 43.2)">4.7k</text>
<text x="258.8" y="45.6">3V3</text>
<text x="297.2" y="52.1">100nF</text>
<text x="271.8" y="54.6">470nF</text>
<text x="213.1" y="65.9">3V3</text>
<text x="220.7" y="65.9">3V3</text>
<text x="35.3" y="68.4">3V3</text>
<text x="47" y="67.3">470nF</text>
<text x="327.4" y="68.4">3V3</text>
<text x="209.6" y="88.9" transform="rotate(-90 209.6 88.9)">33k</text>
<text x="217.2" y="88.9" transform="rotate(-90 217.2 88.9)">33k</text>
<text x="270.4" y="85.5">atmga128</text>
<text x="311.2" y="94" transform="rotate(-90 311.2 94)">33k</text>
<text x="318.8" y="94" transform="rotate(-90 318.8 94)">33k</text>
<text x="328.9" y="94" transform="rotate(-90 328.9 94)">33k</text>
<text x="369.6" y="94" transform="rotate(-90 369.6 94)">4.7k</text>
<text x="31.7" y="96.5" transform="rotate(-90 31.7 96.5)">1k</text>
<text x="39.4" y="96.5" transform="rotate(-90 39.4 96.5)">1k</text>
<text x="47" y="96.5" transform="rotate(-90 47 96.5)">1k</text>
<text x="54.6" y="96.5" transform="rotate(-90 54.6 96.5)">1k</text>
<text x="307.1" y="103.6">51</text>
<text x="78.7" y="111.8">3</text>
<text x="78.7" y="109.2">1</text>
<text x="82.5" y="111.8">4</text>
<text x="82.5" y="109.2">2</text>
<text x="305.1" y="113.5">51</text>
<text x="78.7" y="116.8">7</text>
<text x="78.7" y="119.4">9</text>
<text x="78.7" y="114.3">5</text>
<text x="81.3" y="119.4">10</text>
<text x="82.5" y="116.8">8</text>
<text x="82.5" y="114.3">6</text>
<text x="350.3" y="119.2">12V</text>
<text x="196.9" y="124.5" transform="rotate(-90 196.9 124.5)">33k</text>
<text x="204.5" y="124.5" transform="rotate(-90 204.5 124.5)">33k</text>
<text x="212.1" y="124.5" transform="rotate(-90 212.1 124.5)">33k</text>
<text x="378.5" y="138.4">150k</text>
<text x="353.1" y="144.8">150k</text>
<text x="342.9" y="166.4">30k</text>
<text x="363.2" y="165.1" transform="rotate(-90 363.2 165.1)">390k</text>
<text x="377.2" y="165.1" transform="rotate(-90 377.2 165.1)">330</text>
<text x="83.6" y="170">12V</text>
<text x="99.1" y="184.1">st4_20_d</text>
<text x="30.2" y="208.1">3V3</text>
<text x="275.4" y="225.7">diode_1n4148</text>
<text x="304.7" y="234.9">33</text>
</g>
<g font-size="1.7">
<text x="67.9" y="27.4">SN74LV06A</text>
<text x="65.4" y="30.5">1A</text>
<text x="65.4" y="33">2A</text>
<text x="65.4" y="35.6">3A</text>
<text x="74.3" y="33">2Y</text>
<text x="74.3" y="35.6">3Y</text>
<text x="74.3" y="30.5">1Y</text>
<text x="66" y="40.6">5A</text>
<text x="66" y="38.1">4A</text>
<text x="74.9" y="38.1">4Y</text>
<text x="74.9" y="40.6">5Y</text>
<text x="66" y="43.2">6A</text>
<text x="74.9" y="43.2">6Y</text>
<text x="66.6" y="48.3">GND</text>
<text x="72.6" y="48.3">VCC</text>
<text x="264.7" y="91.4">RESET*</text>
<text x="279.8" y="94">AREF</text>
<text x="279.8" y="91.4">AVCC</text>
<text x="264.7" y="99.1">XTAL2</text>
<text x="264.7" y="96.5">XTAL1</text>
<text x="280.9" y="101.6">PD0</text>
<text x="264.7" y="106.7">PA0</text>
<text x="280.9" y="104.1">PD1</text>
<text x="280.9" y="106.7">PD2</text>
<text x="264.7" y="111.8">PA2</text>
<text x="264.7" y="109.2">PA1</text>
<text x="280.9" y="109.2">PD3</text>
<text x="280.9" y="111.8">PD4</text>
<text x="264.7" y="114.3">PA3</text>
<text x="264.7" y="116.8">PA4</text>
<text x="264.7" y="119.4">PA5</text>
<text x="280.9" y="114.3">PD5</text>
<text x="280.9" y="116.8">PD6</text>
<text x="280.9" y="119.4">PD7</text>
<text x="264.7" y="121.9">PA6</text>
<text x="264.7" y="124.5">PA7</text>
<text x="280.9" y="127">PE0</text>
<text x="280.9" y="129.5">PE1</text>
<text x="264.7" y="132.1">PB0</text>
<text x="264.7" y="134.6">PB1</text>
<text x="264.7" y="137.2">PB2</text>
<text x="280.9" y="132.1">PE2</text>
<text x="280.9" y="134.6">PE3</text>
<text x="280.9" y="137.2">PE4</text>
<text x="264.7" y="142.2">PB4</text>
<text x="264.7" y="139.7">PB3</text>
<text x="280.9" y="139.7">PE5</text>
<text x="280.9" y="142.2">PE6</text>
<text x="264.7" y="144.8">PB5</text>
<text x="264.7" y="147.3">PB6</text>
<text x="264.7" y="149.9">PB7</text>
<text x="280.9" y="144.8">PE7</text>
<text x="280.9" y="154.9">PF1</text>
<text x="280.9" y="152.4">PF0</text>
<text x="264.7" y="157.5">PC0</text>
<text x="264.7" y="160">PC1</text>
<text x="280.9" y="160">PF3</text>
<text x="280.9" y="157.5">PF2</text>
<text x="264.7" y="162.6">PC2</text>
<text x="264.7" y="165.1">PC3</text>
<text x="264.7" y="167.6">PC4</text>
<text x="280.9" y="167.6">PF6</text>
<text x="280.9" y="165.1">PF5</text>
<text x="280.9" y="162.6">PF4</text>
<text x="264.7" y="172.7">PC6</text>
<text x="264.7" y="170.2">PC5</text>
<text x="280.9" y="170.2">PF7</text>
<text x="264.7" y="175.3">PC7</text>
<text x="264.7" y="182.9">PEN*</text>
<text x="280.9" y="180.3">PG0</text>
<text x="280.9" y="182.9">PG1</text>
<text x="280.9" y="185.4">PG2</text>
<text x="98.3" y="190.5">3</text>
<text x="98.3" y="188">1</text>
<text x="108.9" y="190.5">4</text>
<text x="108.9" y="188">2</text>
<text x="280.9" y="188">PG3</text>
<text x="280.9" y="190.5">PG4</text>
<text x="98.3" y="195.6">7</text>
<text x="98.3" y="193">5</text>
<text x="108.9" y="195.6">8</text>
<text x="108.9" y="193">6</text>
<text x="98.3" y="203.2">13</text>
<text x="98.3" y="200.7">11</text>
<text x="98.3" y="198.1">9</text>
<text x="107.9" y="203.2">14</text>
<text x="107.9" y="200.7">12</text>
<text x="107.9" y="198.1">10</text>
<text x="98.3" y="208.3">17</text>
<text x="98.3" y="205.7">15</text>
<text x="107.9" y="208.3">18</text>
<text x="107.9" y="205.7">16</text>
<text x="98.3" y="215.9">23</text>
<text x="98.3" y="213.4">21</text>
<text x="98.3" y="210.8">19</text>
<text x="107.9" y="215.9">24</text>
<text x="107.9" y="213.4">22</text>
<text x="107.9" y="210.8">20</text>
<text x="98.3" y="221">27</text>
<text x="98.3" y="218.4">25</text>
<text x="107.9" y="221">28</text>
<text x="107.9" y="218.4">26</text>
<text x="98.3" y="226.1">31</text>
<text x="98.3" y="223.5">29</text>
<text x="107.9" y="226.1">32</text>
<text x="107.9" y="223.5">30</text>
<text x="98.3" y="233.7">37</text>
<text x="98.3" y="231.1">35</text>
<text x="98.3" y="228.6">33</text>
<text x="107.9" y="233.7">38</text>
<text x="107.9" y="231.1">36</text>
<text x="107.9" y="228.6">34</text>
<text x="98.3" y="236.2">39</text>
<text x="107.9" y="236.2">40</text>
</g>
<g font-size="1.1">
<text x="56.9" y="46.7" transform="rotate(-90 56.9 46.7)">*</text>
<text x="89.9" y="46.7" transform="rotate(-90 89.9 46.7)">*</text>
<text x="214.4" y="92.5" transform="rotate(-90 214.4 92.5)">*</text>
<text x="222" y="92.5" transform="rotate(-90 222 92.5)">*</text>
<text x="36.6" y="100.1" transform="rotate(-90 36.6 100.1)">*</text>
<text x="44.2" y="100.1" transform="rotate(-90 44.2 100.1)">*</text>
<text x="51.8" y="100.1" transform="rotate(-90 51.8 100.1)">*</text>
<text x="59.4" y="100.1" transform="rotate(-90 59.4 100.1)">*</text>
<text x="316" y="97.5" transform="rotate(-90 316 97.5)">*</text>
<text x="323.6" y="97.5" transform="rotate(-90 323.6 97.5)">*</text>
<text x="333.8" y="97.5" transform="rotate(-90 333.8 97.5)">*</text>
<text x="374.4" y="97.5" transform="rotate(-90 374.4 97.5)">*</text>
<text x="298.7" y="102.6">*</text>
<text x="296.2" y="112.8">*</text>
<text x="201.7" y="128" transform="rotate(-90 201.7 128)">*</text>
<text x="209.3" y="128" transform="rotate(-90 209.3 128)">*</text>
<text x="216.9" y="128" transform="rotate(-90 216.9 128)">*</text>
<text x="377.4" y="135.6">*</text>
<text x="351.5" y="145.8" transform="rotate(-90 351.5 145.8)">*</text>
<text x="351.5" y="166.1" transform="rotate(-90 351.5 166.1)">*</text>
<text x="366.8" y="166.1" transform="rotate(-90 366.8 166.1)">*</text>
<text x="374.4" y="166.1" transform="rotate(-90 374.4 166.1)">*</text>
<text x="307.7" y="232.2">*</text>
</g>
</svg>
